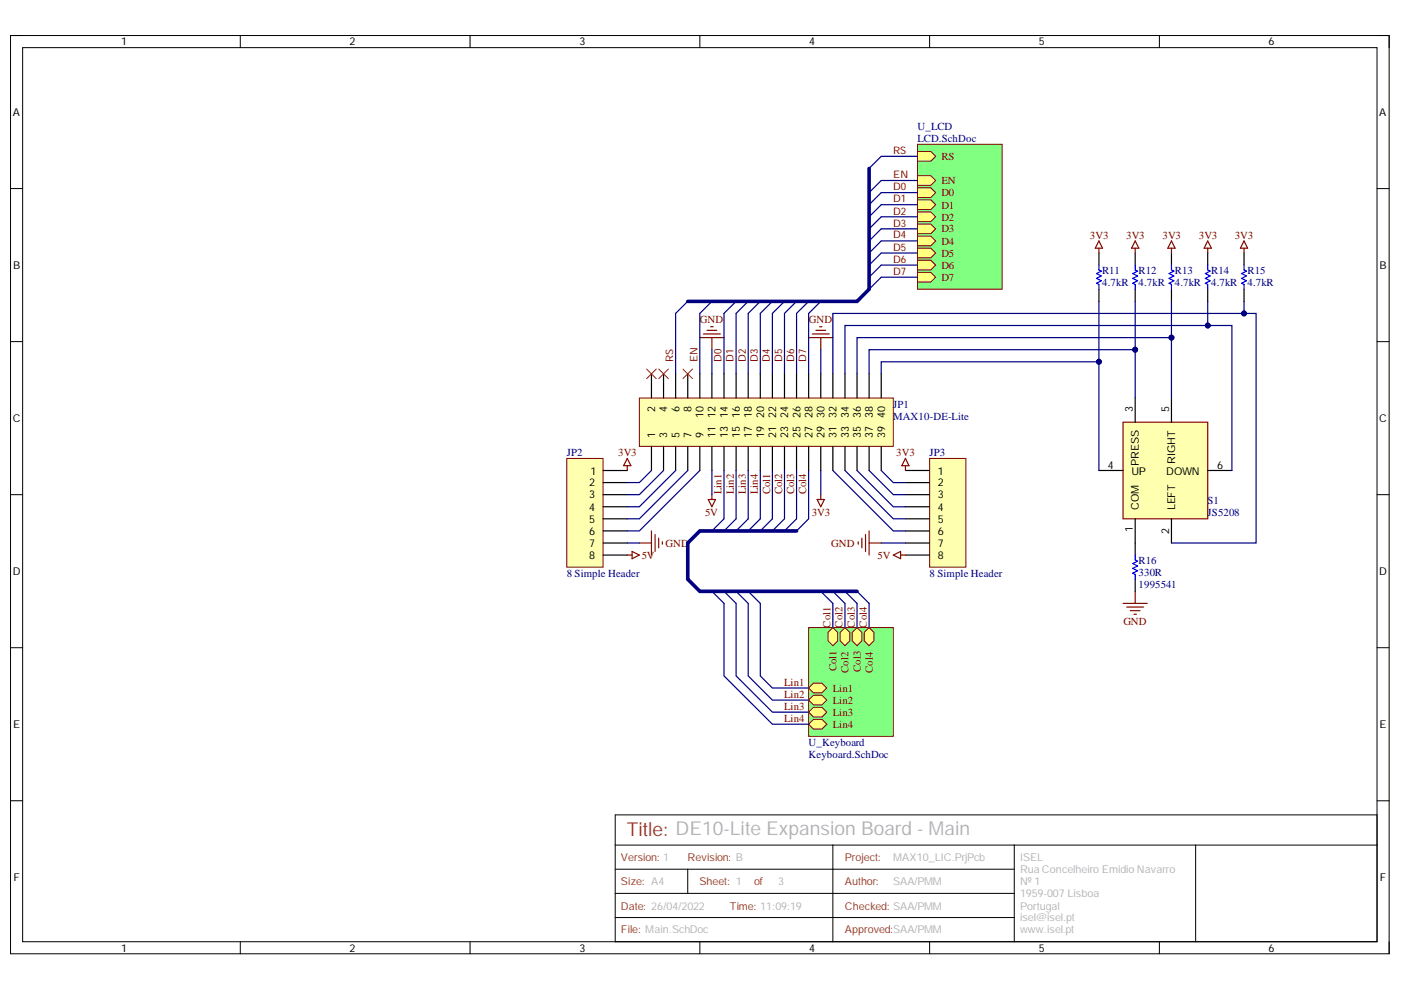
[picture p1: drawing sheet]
<svg xmlns="http://www.w3.org/2000/svg" width="297mm" height="210mm" viewBox="0 0 297 210" stroke-linecap="round" stroke-linejoin="round" font-family="sans-serif">
<path d="M2.2 7.5h292.3v194.7h-292.3z" fill="none" stroke="#000" stroke-width=".21"/>
<path d="M4.8 10.1h287.2v189.6h-287.2z" fill-rule="evenodd" fill="#fff"/>
<g fill="none" stroke="#000" stroke-width=".21">
<path d="M2.2 7.5h2.6M4.8 10.1h287.2v189.6h-287.2zM50.9 7.5v2.6M99.7 7.5v2.6M148.4 7.5v2.6M197.1 7.5v2.6M245.8 7.5v2.6M292 7.5h2.5v2.6M2.2 40h2.6M292 40h2.5M2.2 72.4h2.6M292 72.4h2.5"/>
<path d="M2.2 104.9h2.6M292 104.9h2.5M2.2 137.3h2.6M292 137.3h2.5M2.2 169.8h2.6M130.4 179.2h161.6M130.4 172.8h161.6v26.9h-161.6zM176.6 179.2v20.5M215 179.2v20.5M253.5 179.2v20.5M292 169.8h2.5M50.9 199.7v2.5"/>
<path d="M99.7 199.7v2.5M130.4 194.5h84.6M130.4 189.4h84.6M130.4 184.3h84.6M145.8 184.3v5.1M148.4 199.7v2.5M197.1 199.7v2.5M245.8 199.7v2.5M294.5 199.7v2.5"/>
</g>
<path d="M171.5 133.1h17.9v23h-17.9z" fill-rule="evenodd" fill="#80ff80"/>
<path d="M171.5 133.1h17.9v23h-17.9z" fill="none" stroke="#800000" stroke-width=".21"/>
<path d="M175.6 134.1l1-1 1 1v1.8l-1 1-1-1z" fill-rule="evenodd" fill="#ffff80"/>
<path d="M175.6 134.1l1-1 1 1v1.8l-1 1-1-1z" fill="none" stroke="#800000" stroke-width=".21"/>
<path d="M171.5 145.9l1-1.1h1.8l1 1.1-1 1h-1.8z" fill-rule="evenodd" fill="#ffff80"/>
<path d="M171.5 145.9l1-1.1h1.8l1 1.1-1 1h-1.8z" fill="none" stroke="#800000" stroke-width=".21"/>
<path d="M178.1 134.1l1-1 1.1 1v1.8l-1.1 1-1-1z" fill-rule="evenodd" fill="#ffff80"/>
<path d="M178.1 134.1l1-1 1.1 1v1.8l-1.1 1-1-1z" fill="none" stroke="#800000" stroke-width=".21"/>
<path d="M180.7 134.1l1-1 1 1v1.8l-1 1-1-1z" fill-rule="evenodd" fill="#ffff80"/>
<path d="M180.7 134.1l1-1 1 1v1.8l-1 1-1-1z" fill="none" stroke="#800000" stroke-width=".21"/>
<path d="M183.2 134.1l1.1-1 1 1v1.8l-1 1-1.1-1z" fill-rule="evenodd" fill="#ffff80"/>
<path d="M183.2 134.1l1.1-1 1 1v1.8l-1 1-1.1-1z" fill="none" stroke="#800000" stroke-width=".21"/>
<path d="M171.5 148.4l1-1h1.8l1 1-1 1.1h-1.8z" fill-rule="evenodd" fill="#ffff80"/>
<path d="M171.5 148.4l1-1h1.8l1 1-1 1.1h-1.8z" fill="none" stroke="#800000" stroke-width=".21"/>
<path d="M171.5 151l1-1h1.8l1 1-1 1h-1.8z" fill-rule="evenodd" fill="#ffff80"/>
<path d="M171.5 151l1-1h1.8l1 1-1 1h-1.8z" fill="none" stroke="#800000" stroke-width=".21"/>
<path d="M171.5 153.6l1-1.1h1.8l1 1.1-1 1h-1.8z" fill-rule="evenodd" fill="#ffff80"/>
<path d="M171.5 153.6l1-1.1h1.8l1 1.1-1 1h-1.8z" fill="none" stroke="#800000" stroke-width=".21"/>
<path d="M150.9 125.4l2.6 2.5M153.5 125.4l2.6 2.5M156.1 125.4l2.5 2.5M158.6 125.4l2.6 2.5M174 125.4l2.6 2.5M176.6 125.4l2.5 2.5M179.1 125.4l2.6 2.5M181.7 125.4l2.6 2.5" fill="none" stroke="#000080" stroke-width=".25"/>
<path d="M194.5 30.6h18v30.7h-18z" fill-rule="evenodd" fill="#80ff80"/>
<path d="M194.5 30.6h18v30.7h-18z" fill="none" stroke="#800000" stroke-width=".21"/>
<path d="M194.5 32.1h2.9l1 1-1 1.1h-2.9z" fill-rule="evenodd" fill="#ffff80"/>
<path d="M194.5 32.1h2.9l1 1-1 1.1h-2.9z" fill="none" stroke="#800000" stroke-width=".21"/>
<path d="M194.5 37.2h2.9l1 1.1-1 1h-2.9z" fill-rule="evenodd" fill="#ffff80"/>
<path d="M194.5 37.2h2.9l1 1.1-1 1h-2.9z" fill="none" stroke="#800000" stroke-width=".21"/>
<path d="M194.5 39.8h2.9l1 1-1 1.1h-2.9z" fill-rule="evenodd" fill="#ffff80"/>
<path d="M194.5 39.8h2.9l1 1-1 1.1h-2.9z" fill="none" stroke="#800000" stroke-width=".21"/>
<path d="M194.5 42.4h2.9l1 1-1 1h-2.9z" fill-rule="evenodd" fill="#ffff80"/>
<path d="M194.5 42.4h2.9l1 1-1 1h-2.9z" fill="none" stroke="#800000" stroke-width=".21"/>
<path d="M194.5 44.9h2.9l1 1.1-1 1h-2.9z" fill-rule="evenodd" fill="#ffff80"/>
<path d="M194.5 44.9h2.9l1 1.1-1 1h-2.9z" fill="none" stroke="#800000" stroke-width=".21"/>
<path d="M194.5 47.5h2.9l1 1-1 1h-2.9z" fill-rule="evenodd" fill="#ffff80"/>
<path d="M194.5 47.5h2.9l1 1-1 1h-2.9z" fill="none" stroke="#800000" stroke-width=".21"/>
<path d="M194.5 50.1h2.9l1 1-1 1h-2.9z" fill-rule="evenodd" fill="#ffff80"/>
<path d="M194.5 50.1h2.9l1 1-1 1h-2.9z" fill="none" stroke="#800000" stroke-width=".21"/>
<path d="M194.5 52.6h2.9l1 1-1 1.1h-2.9z" fill-rule="evenodd" fill="#ffff80"/>
<path d="M194.5 52.6h2.9l1 1-1 1.1h-2.9z" fill="none" stroke="#800000" stroke-width=".21"/>
<path d="M194.5 55.2h2.9l1 1-1 1h-2.9z" fill-rule="evenodd" fill="#ffff80"/>
<path d="M194.5 55.2h2.9l1 1-1 1h-2.9z" fill="none" stroke="#800000" stroke-width=".21"/>
<path d="M194.5 57.7h2.9l1 1.1-1 1h-2.9z" fill-rule="evenodd" fill="#ffff80"/>
<path d="M194.5 57.7h2.9l1 1.1-1 1h-2.9z" fill="none" stroke="#800000" stroke-width=".21"/>
<path d="M120.2 97.2h7.7v23h-7.7z" fill-rule="evenodd" fill="#ffffb0"/>
<path d="M120.2 97.2h7.7v23h-7.7z" fill="none" stroke="#800000" stroke-width=".21"/>
<path d="M127.9 99.8h5.1M127.9 102.3h5.1M127.9 104.9h5.1M127.9 107.4h5.1M127.9 110h5.1M127.9 112.6h5.1M127.9 115.1h5.1M127.9 117.7h5.1" fill="none" stroke="#000" stroke-width=".25"/>
<path d="M197.1 97.2h7.7v23.1h-7.7z" fill-rule="evenodd" fill="#ffffb0"/>
<path d="M197.1 97.2h7.7v23.1h-7.7z" fill="none" stroke="#800000" stroke-width=".21"/>
<path d="M192 99.8h5.1M192 102.3h5.1M192 104.9h5.1M192 107.4h5.1M192 110h5.1M192 112.6h5.1M192 115.1h5.1M192 117.7h5.1" fill="none" stroke="#000" stroke-width=".25"/>
<path d="M135.6 84.4h53.8v10.2h-53.8z" fill-rule="evenodd" fill="#ffffb0"/>
<path d="M135.6 84.4h53.8v10.2h-53.8z" fill="none" stroke="#800000" stroke-width=".21"/>
<g fill="none" stroke="#000" stroke-width=".25">
<path d="M138.1 79.3v5.1M140.7 79.3v5.1M143.2 79.3v5.1M145.8 79.3v5.1M148.4 79.3v5.1M150.9 79.3v5.1M153.5 79.3v5.1M156.1 79.3v5.1M158.6 79.3v5.1M161.2 79.3v5.1M163.8 79.3v5.1M166.3 79.3v5.1"/>
<path d="M168.9 79.3v5.1M171.5 79.3v5.1M174 79.3v5.1M176.6 79.3v5.1M179.1 79.3v5.1M181.7 79.3v5.1M184.3 79.3v5.1M186.8 79.3v5.1M138.1 94.6v5.2M140.7 94.6v5.2M143.2 94.6v5.2M145.8 94.6v5.2"/>
<path d="M148.4 94.6v5.2M150.9 94.6v5.2M153.5 94.6v5.2M156.1 94.6v5.2M158.6 94.6v5.2M161.2 94.6v5.2M163.8 94.6v5.2M166.3 94.6v5.2M168.9 94.6v5.2M171.5 94.6v5.2M174 94.6v5.2M176.6 94.6v5.2"/>
<path d="M179.1 94.6v5.2M181.7 94.6v5.2M184.3 94.6v5.2M186.8 94.6v5.2"/>
</g>
<g fill="none" stroke="#800000" stroke-width=".25">
<path d="M148.4 71.6h5.1M149.1 70.8h3.6M149.9 70h2.1M150.7 69.3h.5M150.9 71.6v2.5M171.5 71.6h5.1M172.2 70.8h3.6M173 70h2M173.8 69.3h.5M174 71.6v2.5M135.6 115.1h2.5M138.1 112.6v5.1"/>
<path d="M138.9 113.3v3.6M139.7 114.1v2.1M140.4 114.9v.5M150.2 105.9h1.5l-.8 1.5zM150.9 104.9v1M173.2 105.9h1.6l-.8 1.5zM174 104.9v1"/>
</g>
<g fill="none" stroke="#000080" stroke-width=".25">
<path d="M186.8 33.1l-2.5 2.6M186.8 38.3l-2.5 2.5M186.8 51.1l-2.5 2.5M186.8 53.6l-2.5 2.6M186.8 56.2l-2.5 2.6M186.8 58.8l-2.5 2.5M186.8 40.8l-2.5 2.6M186.8 43.4l-2.5 2.6M186.8 46l-2.5 2.5M186.8 48.5l-2.5 2.6M145.8 63.9l-2.6 2.6M150.9 63.9l-2.5 2.6"/>
<path d="M156.1 63.9l-2.6 2.6M158.6 63.9l-2.5 2.6M161.2 63.9l-2.6 2.6M163.8 63.9l-2.6 2.6M166.3 63.9l-2.5 2.6M168.9 63.9l-2.6 2.6M171.5 63.9l-2.6 2.6M174 63.9l-2.5 2.6M153.5 110l-2.6 2.6M156.1 110l-2.6 2.6M158.6 110l-2.5 2.6M161.2 110l-2.6 2.6"/>
<path d="M163.8 110l-2.6 2.6M166.3 110l-2.5 2.6M168.9 110l-2.6 2.6M171.5 110l-2.6 2.6"/>
</g>
<path d="M238.1 89.5h18v20.5h-18z" fill-rule="evenodd" fill="#ffffb0"/>
<g fill="none" stroke="#800000" stroke-width=".25">
<path d="M233 51.1l.8 1.5h-1.6zM233 52.6v1M240.7 52.6v1M240.7 51.1l.8 1.5h-1.6zM248.4 51.1l.7 1.5h-1.5zM248.4 52.6v1M256.1 51.1l.7 1.5h-1.5zM256.1 52.6v1M263.8 51.1l.7 1.5h-1.5zM263.8 52.6v1M133 97.2l.8 1.5h-1.6zM133 98.7v1.1"/>
<path d="M192 97.2l.7 1.5h-1.5zM192 98.7v1.1M238.1 89.5h18v20.5h-18zM133 117.7h1M134 116.9l1.6 .8-1.6 .8zM182 114.9v.5M182.7 114.1v2.1M183.5 113.3v3.6M184.3 112.6v5.1M184.3 115.1h2.5M189.4 117.7l1.5-.8v1.6zM190.9 117.7h1.1"/>
<path d="M238.1 127.9h5.1M238.9 128.7h3.6M239.7 129.5h2M240.4 130.2h.5M240.7 125.4v2.5"/>
</g>
<g fill="none" stroke="#000" stroke-width=".25">
<path d="M233 53.6v2.6M240.7 53.6v2.6M248.4 53.6v2.6M256.1 53.6v2.6M263.8 53.6v2.6M233 61.3v2.6M240.7 61.3v2.6M248.4 61.3v2.6M256.1 61.3v2.6M263.8 61.3v2.6M233 99.8h5.1M240.7 84.4v5.1"/>
<path d="M248.4 84.4v5.1M256.1 99.8h5.1M240.7 110v7.7M248.4 110v5.1M240.7 122.8v2.6"/>
</g>
<path d="M233 56.2v1l.5 .3-1 .5 1 .5-1 .5 1 .5-1 .6 .5 .2v1M240.7 56.2v1l.5 .3-1 .5 1 .5-1 .5 1 .5-1 .6 .5 .2v1M248.4 56.2v1l.5 .3-1 .5 1 .5-1 .5 1 .5-1 .6 .5 .2v1M256.1 56.2v1l.5 .3-1 .5 1 .5-1 .5 1 .5-1 .6 .5 .2v1M263.8 56.2v1l.5 .3-1.1 .5 1.1 .5-1.1 .5 1.1 .5-1.1 .6 .6 .2v1M240.7 117.7v1l.5 .3-1 .5 1 .5-1 .5 1 .5-1 .5 .5 .3v1" fill="none" stroke="#00f" stroke-width=".25"/>
<path d="M137.1 78.2l2 2.1M139.1 78.2l-2 2.1M139.7 78.2l2 2.1M141.7 78.2l-2 2.1" fill="none" stroke="#f00" stroke-width=".21"/>
<g fill="none" stroke="#000080" stroke-width=".25">
<path d="M186.8 33.1h7.7M186.8 58.8h7.7M186.8 56.2h7.7M186.8 53.6h7.7M186.8 51.1h7.7M186.8 48.5h7.7M186.8 46h7.7M186.8 43.4h7.7M186.8 40.8h7.7M143.2 66.5v12.8M148.4 66.5v12.8M150.9 74.1v5.2"/>
<path d="M153.5 66.5v12.8M156.1 66.5v12.8M158.6 66.5v12.8M161.2 66.5v12.8M163.8 66.5v12.8M166.3 66.5v12.8M168.9 66.5v12.8M171.5 66.5v12.8M174 74.1v5.2M233 63.9v12.8M138.1 99.8l-2.5 2.5h-2.6M140.7 99.8l-5.1 5.1h-2.6"/>
<path d="M143.2 99.8l-7.6 7.6h-2.6M145.8 99.8l-10.2 10.2h-2.6M148.4 99.8l-12.8 12.8h-2.6M150.9 99.8v5.1M174 99.8v5.1M176.6 99.8l12.8 12.8h2.6M179.1 99.8l10.3 10.2h2.6M181.7 99.8l7.7 7.6h2.6M184.3 99.8l5.1 5.1h2.6M186.8 99.8l2.6 2.5h2.6M153.5 127.9v15.4l10.3 10.3h7.7M156.1 127.9v15.4l7.7 7.7h7.7"/>
<path d="M158.6 127.9v15.4l5.2 5.1h7.7M161.2 127.9v15.4l2.6 2.6h7.7M176.6 127.9v5.2M179.1 127.9v5.2M181.7 127.9v5.2M184.3 127.9v5.2"/>
</g>
<circle cx="233" cy="76.7" r=".51" fill="#000080"/>
<circle cx="233" cy="76.7" r=".51" fill="none" stroke="#000080" stroke-width=".21"/>
<path d="M184.3 79.3v-5.2h56.4v10.3" fill="none" stroke="#000080" stroke-width=".25"/>
<circle cx="240.7" cy="74.1" r=".51" fill="#000080"/>
<circle cx="240.7" cy="74.1" r=".51" fill="none" stroke="#000080" stroke-width=".21"/>
<path d="M186.8 79.3v-2.6h46.2v23.1" fill="none" stroke="#000080" stroke-width=".25"/>
<circle cx="233" cy="76.7" r=".51" fill="#000080"/>
<circle cx="233" cy="76.7" r=".51" fill="none" stroke="#000080" stroke-width=".21"/>
<path d="M240.7 63.9v10.2" fill="none" stroke="#000080" stroke-width=".25"/>
<circle cx="240.7" cy="74.1" r=".51" fill="#000080"/>
<circle cx="240.7" cy="74.1" r=".51" fill="none" stroke="#000080" stroke-width=".21"/>
<path d="M248.4 63.9v7.7" fill="none" stroke="#000080" stroke-width=".25"/>
<circle cx="248.4" cy="71.6" r=".51" fill="#000080"/>
<circle cx="248.4" cy="71.6" r=".51" fill="none" stroke="#000080" stroke-width=".21"/>
<path d="M179.1 79.3v-10.3h82.1v30.8" fill="none" stroke="#000080" stroke-width=".25"/>
<circle cx="256.1" cy="69" r=".51" fill="#000080"/>
<circle cx="256.1" cy="69" r=".51" fill="none" stroke="#000080" stroke-width=".21"/>
<path d="M256.1 63.9v5.1" fill="none" stroke="#000080" stroke-width=".25"/>
<circle cx="256.1" cy="69" r=".51" fill="#000080"/>
<circle cx="256.1" cy="69" r=".51" fill="none" stroke="#000080" stroke-width=".21"/>
<path d="M181.7 79.3v-7.7h66.7v12.8" fill="none" stroke="#000080" stroke-width=".25"/>
<circle cx="248.4" cy="71.6" r=".51" fill="#000080"/>
<circle cx="248.4" cy="71.6" r=".51" fill="none" stroke="#000080" stroke-width=".21"/>
<path d="M263.8 63.9v2.6" fill="none" stroke="#000080" stroke-width=".25"/>
<circle cx="263.8" cy="66.5" r=".51" fill="#000080"/>
<circle cx="263.8" cy="66.5" r=".51" fill="none" stroke="#000080" stroke-width=".21"/>
<path d="M176.6 79.3v-12.8h89.7v48.6h-17.9" fill="none" stroke="#000080" stroke-width=".25"/>
<circle cx="263.8" cy="66.5" r=".51" fill="#000080"/>
<circle cx="263.8" cy="66.5" r=".51" fill="none" stroke="#000080" stroke-width=".21"/>
<path d="M186.8 38.3h7.7M153.5 99.8v10.2M156.1 99.8v10.2M158.6 99.8v10.2M161.2 99.8v10.2M163.8 99.8v10.2M166.3 99.8v10.2M168.9 99.8v10.2M171.5 99.8v10.2M133 115.1h2.6M186.8 115.1h5.2" fill="none" stroke="#000080" stroke-width=".25"/>
<path d="M184.3 35.7v25.6l-2.6 2.6h-35.9M168.9 112.6h-20.5l-2.6 2.5v7.7l2.6 2.6h33.3" fill="none" stroke="#000080" stroke-width=".76"/>
<path d="M144.8 78.2l2 2.1M146.8 78.2l-2 2.1" fill="none" stroke="#f00" stroke-width=".21"/>
<text font-size="4.1" fill="#963727" x="132.9" y="177.3">Title: DE10-Lite Expansion Board - Main</text>
<g font-size="2.3">
<text x="25.7" y="9.6">1</text>
<text x="74.1" y="9.6">2</text>
<text x="122.9" y="9.6">3</text>
<text x="171.6" y="9.6">4</text>
<text x="220.2" y="9.6">5</text>
<text x="269" y="9.6">6</text>
<text x="2.7" y="24.6">A</text>
<text x="292.4" y="24.6">A</text>
<text x="2.8" y="57.1">B</text>
<text x="292.5" y="57.1">B</text>
<text x="2.7" y="89.5">C</text>
<text x="138.9" y="87.3" transform="rotate(-90 138.9 87.3)">2</text>
<text x="141.5" y="87.3" transform="rotate(-90 141.5 87.3)">4</text>
<text x="144.1" y="87.3" transform="rotate(-90 144.1 87.3)">6</text>
<text x="146.6" y="87.3" transform="rotate(-90 146.6 87.3)">8</text>
<text x="149.2" y="88.6" transform="rotate(-90 149.2 88.6)">10</text>
<text x="151.7" y="88.6" transform="rotate(-90 151.7 88.6)">12</text>
<text x="154.3" y="88.6" transform="rotate(-90 154.3 88.6)">14</text>
<text x="156.9" y="88.6" transform="rotate(-90 156.9 88.6)">16</text>
<text x="159.4" y="88.6" transform="rotate(-90 159.4 88.6)">18</text>
<text x="162" y="88.6" transform="rotate(-90 162 88.6)">20</text>
<text x="164.6" y="88.6" transform="rotate(-90 164.6 88.6)">22</text>
<text x="167.1" y="88.6" transform="rotate(-90 167.1 88.6)">24</text>
<text x="169.7" y="88.6" transform="rotate(-90 169.7 88.6)">26</text>
<text x="172.3" y="88.6" transform="rotate(-90 172.3 88.6)">28</text>
<text x="174.8" y="88.6" transform="rotate(-90 174.8 88.6)">30</text>
<text x="177.3" y="88.6" transform="rotate(-90 177.3 88.6)">32</text>
<text x="180" y="88.6" transform="rotate(-90 180 88.6)">34</text>
<text x="182.5" y="88.6" transform="rotate(-90 182.5 88.6)">36</text>
<text x="185" y="88.6" transform="rotate(-90 185 88.6)">38</text>
<text x="187.7" y="88.6" transform="rotate(-90 187.7 88.6)">40</text>
<text x="240.2" y="87.4" transform="rotate(-90 240.2 87.4)">3</text>
<text x="247.9" y="87.4" transform="rotate(-90 247.9 87.4)">5</text>
<text x="292.4" y="89.5">C</text>
<text x="138.9" y="92.8" transform="rotate(-90 138.9 92.8)">1</text>
<text x="141.5" y="92.8" transform="rotate(-90 141.5 92.8)">3</text>
<text x="144.1" y="92.8" transform="rotate(-90 144.1 92.8)">5</text>
<text x="146.6" y="92.8" transform="rotate(-90 146.6 92.8)">7</text>
<text x="149.2" y="92.8" transform="rotate(-90 149.2 92.8)">9</text>
<text x="151.7" y="92.8" transform="rotate(-90 151.7 92.8)">11</text>
<text x="154.3" y="92.8" transform="rotate(-90 154.3 92.8)">13</text>
<text x="156.9" y="92.8" transform="rotate(-90 156.9 92.8)">15</text>
<text x="159.4" y="92.8" transform="rotate(-90 159.4 92.8)">17</text>
<text x="162" y="92.8" transform="rotate(-90 162 92.8)">19</text>
<text x="164.6" y="92.8" transform="rotate(-90 164.6 92.8)">21</text>
<text x="167.1" y="92.8" transform="rotate(-90 167.1 92.8)">23</text>
<text x="169.7" y="92.8" transform="rotate(-90 169.7 92.8)">25</text>
<text x="172.3" y="92.8" transform="rotate(-90 172.3 92.8)">27</text>
<text x="174.8" y="92.8" transform="rotate(-90 174.8 92.8)">29</text>
<text x="177.3" y="92.8" transform="rotate(-90 177.3 92.8)">31</text>
<text x="180" y="92.8" transform="rotate(-90 180 92.8)">33</text>
<text x="182.5" y="92.8" transform="rotate(-90 182.5 92.8)">35</text>
<text x="185" y="92.8" transform="rotate(-90 185 92.8)">37</text>
<text x="187.7" y="92.8" transform="rotate(-90 187.7 92.8)">39</text>
<text x="125.2" y="100.6">1</text>
<text x="198.8" y="100.6">1</text>
<text x="234.9" y="99.3">4</text>
<text x="239.9" y="100.6">UP</text>
<text x="241.5" y="98.8" transform="rotate(-90 241.5 98.8)">PRESS</text>
<text x="247.2" y="100.6">DOWN</text>
<text x="249.2" y="98.3" transform="rotate(-90 249.2 98.3)">RIGHT</text>
<text x="258.1" y="99.3">6</text>
<text x="124.9" y="103.1">2</text>
<text x="124.9" y="105.7">3</text>
<text x="198.8" y="103.1">2</text>
<text x="198.8" y="105.7">3</text>
<text x="124.9" y="108.3">4</text>
<text x="124.9" y="110.8">5</text>
<text x="124.9" y="113.4">6</text>
<text x="198.8" y="108.3">4</text>
<text x="198.8" y="110.8">5</text>
<text x="198.8" y="113.4">6</text>
<text x="240.2" y="112.9" transform="rotate(-90 240.2 112.9)">1</text>
<text x="241.5" y="108.2" transform="rotate(-90 241.5 108.2)">COM</text>
<text x="247.9" y="113.2" transform="rotate(-90 247.9 113.2)">2</text>
<text x="249.2" y="108.2" transform="rotate(-90 249.2 108.2)">LEFT</text>
<text x="124.9" y="116">7</text>
<text x="124.9" y="118.5">8</text>
<text x="198.8" y="116">7</text>
<text x="198.8" y="118.5">8</text>
<text x="2.7" y="121.9">D</text>
<text x="292.4" y="121.9">D</text>
<text x="2.8" y="154.4">E</text>
<text x="292.5" y="154.4">E</text>
<text x="2.9" y="186.8">F</text>
<text x="292.6" y="186.8">F</text>
<text x="25.7" y="201.8">1</text>
<text x="74.1" y="201.8">2</text>
<text x="122.9" y="201.8">3</text>
<text x="171.6" y="201.8">4</text>
<text x="220.2" y="201.8">5</text>
<text x="269" y="201.8">6</text>
</g>
<g font-size="2.3" fill="#000080">
<text x="194.5" y="27.6">U_LCD</text>
<text x="194.5" y="30.1">LCD.SchDoc</text>
<text x="233.7" y="58">R11</text>
<text x="241.4" y="58">R12</text>
<text x="249.1" y="58">R13</text>
<text x="256.8" y="58">R14</text>
<text x="264.5" y="58">R15</text>
<text x="233.7" y="60.6">4.7kR</text>
<text x="241.4" y="60.6">4.7kR</text>
<text x="249.1" y="60.6">4.7kR</text>
<text x="256.8" y="60.6">4.7kR</text>
<text x="264.5" y="60.6">4.7kR</text>
<text x="189.4" y="86.5">JP1</text>
<text x="189.4" y="89">MAX10-DE-Lite</text>
<text x="120.1" y="96.7">JP2</text>
<text x="197.1" y="96.7">JP3</text>
<text x="256" y="107">S1</text>
<text x="256" y="109.5">JS5208</text>
<text x="241.4" y="119.5">R16</text>
<text x="120.1" y="122.3">8 Simple Header</text>
<text x="197.1" y="122.3">8 Simple Header</text>
<text x="241.4" y="124.6">1995541</text>
<text x="241.4" y="122.1">330R</text>
<text x="171.4" y="158.2">U_Keyboard</text>
<text x="171.4" y="160.8">Keyboard.SchDoc</text>
</g>
<g font-size="2.3" fill="#800000">
<text x="199.6" y="34">RS</text>
<text x="199.6" y="39.1">EN</text>
<text x="199.6" y="41.6">D0</text>
<text x="199.6" y="44.2">D1</text>
<text x="199.6" y="46.8">D2</text>
<text x="199.6" y="49.3">D3</text>
<text x="199.6" y="51.9">D4</text>
<text x="231.1" y="50.6">3V3</text>
<text x="238.8" y="50.6">3V3</text>
<text x="246.5" y="50.6">3V3</text>
<text x="254.2" y="50.6">3V3</text>
<text x="261.8" y="50.6">3V3</text>
<text x="199.6" y="54.5">D5</text>
<text x="199.6" y="57">D6</text>
<text x="199.6" y="59.6">D7</text>
<text x="148.4" y="68.6">GND</text>
<text x="171.5" y="68.6">GND</text>
<text x="131.1" y="96.7">3V3</text>
<text x="190" y="96.7">3V3</text>
<text x="153" y="104.8" transform="rotate(-90 153 104.8)">Lin1</text>
<text x="155.6" y="104.8" transform="rotate(-90 155.6 104.8)">Lin2</text>
<text x="158.1" y="104.8" transform="rotate(-90 158.1 104.8)">Lin3</text>
<text x="160.7" y="104.8" transform="rotate(-90 160.7 104.8)">Lin4</text>
<text x="163.3" y="104.8" transform="rotate(-90 163.3 104.8)">Col1</text>
<text x="165.8" y="104.8" transform="rotate(-90 165.8 104.8)">Col2</text>
<text x="168.4" y="104.8" transform="rotate(-90 168.4 104.8)">Col3</text>
<text x="170.9" y="104.8" transform="rotate(-90 170.9 104.8)">Col4</text>
<text x="149.5" y="109.5">5V</text>
<text x="172.1" y="109.5">3V3</text>
<text x="136.1" y="118.5">5V</text>
<text x="141.1" y="115.9">GND</text>
<text x="176.2" y="115.9">GND</text>
<text x="186.1" y="118.5">5V</text>
<text x="176.1" y="133.1" transform="rotate(-90 176.1 133.1)">Col1</text>
<text x="178.6" y="133.1" transform="rotate(-90 178.6 133.1)">Col2</text>
<text x="181.2" y="133.1" transform="rotate(-90 181.2 133.1)">Col3</text>
<text x="183.8" y="133.1" transform="rotate(-90 183.8 133.1)">Col4</text>
<text x="238.2" y="132.6">GND</text>
<text x="177.3" y="142.4" transform="rotate(-90 177.3 142.4)">Col1</text>
<text x="179.9" y="142.6" transform="rotate(-90 179.9 142.6)">Col2</text>
<text x="182.5" y="142.5" transform="rotate(-90 182.5 142.5)">Col3</text>
<text x="185" y="142.6" transform="rotate(-90 185 142.6)">Col4</text>
<text x="166.3" y="148">Lin2</text>
<text x="166.3" y="145.4">Lin1</text>
<text x="176.6" y="146.7">Lin1</text>
<text x="176.6" y="149.2">Lin2</text>
<text x="166.3" y="150.5">Lin3</text>
<text x="166.3" y="153.1">Lin4</text>
<text x="176.6" y="151.8">Lin3</text>
<text x="176.6" y="154.4">Lin4</text>
</g>
<g font-size="2.3" fill="#963727">
<text x="131.7" y="182.5">Version: 1</text>
<text x="145.8" y="182.5">Revision: B</text>
<text x="179.1" y="182.5">Project:</text>
<text x="131.7" y="187.7">Size: A4</text>
<text x="148.3" y="187.7">Sheet: 1</text>
<text x="159.9" y="187.7">of</text>
<text x="179.1" y="187.7">Author:</text>
<text x="131.7" y="192.8">Date: 26/04/2022</text>
<text x="131.7" y="197.9">File: Main.SchDoc</text>
<text x="154.8" y="192.8">Time: 11:09:19</text>
<text x="179.1" y="197.9">Approved:SAA/PMM</text>
<text x="179.1" y="192.8">Checked: SAA/PMM</text>
</g>
<g font-size="2.3" fill="#b2b3b3">
<text x="189.4" y="182.5">MAX10_LIC.PrjPcb</text>
<text x="216.3" y="182.5">ISEL</text>
<text x="216.3" y="185.1">Rua Concelheiro Emidio Navarro</text>
<text x="165" y="187.7">3</text>
<text x="189.4" y="187.7">SAA/PMM</text>
<text x="216.3" y="187.7">Nº 1</text>
<text x="216.3" y="190.2">1959-007 Lisboa</text>
<text x="216.3" y="192.8">Portugal</text>
<text x="216.3" y="195.4">isel@isel.pt</text>
<text x="216.3" y="197.9">www.isel.pt</text>
</g>
<g font-size="2.2" fill="#800000">
<text x="189.4" y="32.6">RS</text>
<text x="189.4" y="40.3">D0</text>
<text x="189.4" y="37.8">EN</text>
<text x="189.4" y="42.9">D1</text>
<text x="189.4" y="45.5">D2</text>
<text x="189.4" y="48">D3</text>
<text x="189.4" y="50.6">D4</text>
<text x="189.4" y="53.2">D5</text>
<text x="189.4" y="55.7">D6</text>
<text x="189.4" y="58.3">D7</text>
<text x="142.7" y="76.7" transform="rotate(-90 142.7 76.7)">RS</text>
<text x="147.9" y="76.7" transform="rotate(-90 147.9 76.7)">EN</text>
<text x="153" y="76.7" transform="rotate(-90 153 76.7)">D0</text>
<text x="155.5" y="76.7" transform="rotate(-90 155.5 76.7)">D1</text>
<text x="158.1" y="76.7" transform="rotate(-90 158.1 76.7)">D2</text>
<text x="160.7" y="76.7" transform="rotate(-90 160.7 76.7)">D3</text>
<text x="163.2" y="76.7" transform="rotate(-90 163.2 76.7)">D4</text>
<text x="165.8" y="76.7" transform="rotate(-90 165.8 76.7)">D5</text>
<text x="168.4" y="76.7" transform="rotate(-90 168.4 76.7)">D6</text>
<text x="170.9" y="76.7" transform="rotate(-90 170.9 76.7)">D7</text>
</g>
</svg>
